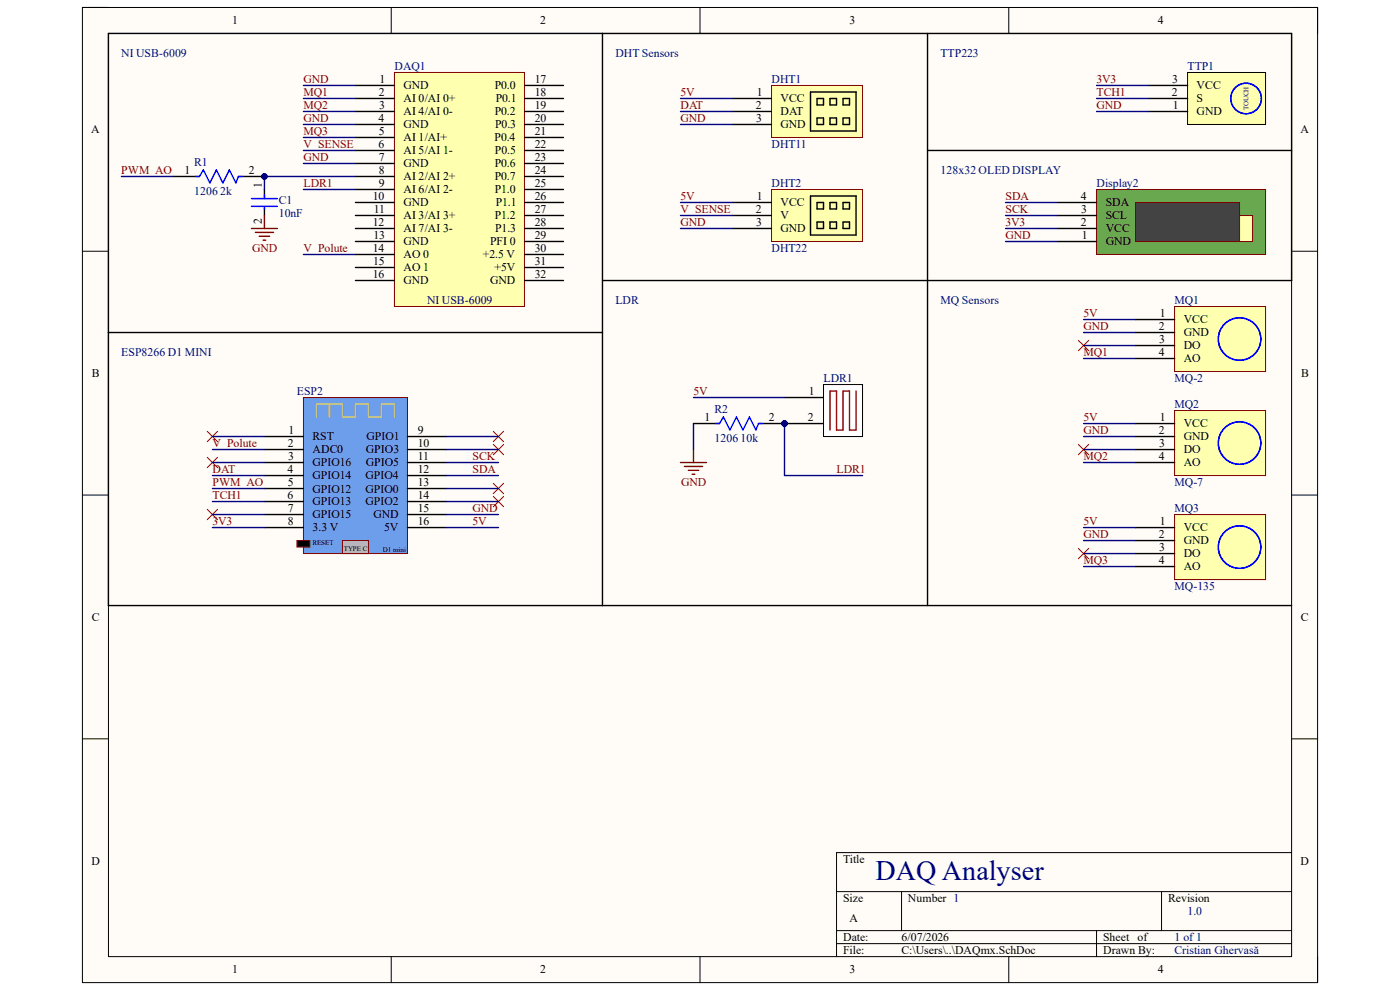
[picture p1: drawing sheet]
<svg xmlns="http://www.w3.org/2000/svg" width="297mm" height="210mm" viewBox="0 0 297 210" stroke-linecap="round" stroke-linejoin="round" font-family="sans-serif">
<path d="M17.5 1.6h262v206.8h-262z" fill-rule="evenodd" fill="#fffcf8"/>
<path d="M17.5 1.6h262v206.8h-262z" fill="none" stroke="#000" stroke-width=".21"/>
<path d="M23 7.1h251v195.8h-251z" fill-rule="evenodd" fill="#fffcf8"/>
<g fill="none" stroke="#000" stroke-width=".21">
<path d="M17.5 1.6h5.5M23 7.1h251v195.8h-251zM83 1.6v5.5M148.5 1.6v5.5M214 1.6v5.5M274 1.6h5.5v5.5M17.5 53.3h5.5M274 53.3h5.5M17.5 105h5.5M274 105h5.5M17.5 156.7h5.5M274 156.7h5.5"/>
<path d="M177.5 189.1h96.5M177.5 197.4h96.5M191.3 189.1v8.3M232.6 197.4v5.5M246.4 189.1v8.3M274 180.9h-96.5v22M83 202.9v5.5M148.5 202.9v5.5M177.5 200.2h96.5M214 202.9v5.5M279.5 202.9v5.5"/>
</g>
<path d="M249.2 65h19.3v13.8h-19.3z" fill-rule="evenodd" fill="#ffffb0"/>
<path d="M249.2 65h19.3v13.8h-19.3z" fill="none" stroke="#800000" stroke-width=".21"/>
<path d="M240.9 67.8h8.3M240.9 70.5h8.3M240.9 73.3h8.3M240.9 76.1h8.3" fill="none" stroke="#000" stroke-width=".3"/>
<circle cx="263" cy="71.9" r="4.5" fill="none" stroke="#00f" stroke-width=".3"/>
<path d="M249.2 87.1h19.3v13.8h-19.3z" fill-rule="evenodd" fill="#ffffb0"/>
<path d="M249.2 87.1h19.3v13.8h-19.3z" fill="none" stroke="#800000" stroke-width=".21"/>
<path d="M240.9 89.9h8.3M240.9 92.6h8.3M240.9 95.4h8.3M240.9 98.1h8.3" fill="none" stroke="#000" stroke-width=".3"/>
<circle cx="263" cy="94" r="4.5" fill="none" stroke="#00f" stroke-width=".3"/>
<path d="M249.2 109.2h19.3v13.7h-19.3z" fill-rule="evenodd" fill="#ffffb0"/>
<path d="M249.2 109.2h19.3v13.7h-19.3z" fill="none" stroke="#800000" stroke-width=".21"/>
<path d="M240.9 111.9h8.3M240.9 114.7h8.3M240.9 117.4h8.3M240.9 120.2h8.3" fill="none" stroke="#000" stroke-width=".3"/>
<circle cx="263" cy="116.1" r="4.5" fill="none" stroke="#00f" stroke-width=".3"/>
<path d="M64.4 84.3h22v33.1h-22z" fill-rule="evenodd" fill="#6d9eeb"/>
<path d="M64.4 84.3h22v33.1h-22zM63 114.7h2.8v1.4h-2.8z" fill="none" stroke="#800000" stroke-width=".21"/>
<g fill="none" stroke="#000" stroke-width=".3">
<path d="M56.1 92.6h8.3M56.1 95.4h8.3M56.1 98.1h8.3M86.4 92.6h8.3M86.4 95.4h8.3M86.4 98.1h8.3M56.1 100.9h8.3M56.1 103.6h8.3M56.1 106.4h8.3M56.1 109.2h8.3M56.1 111.9h8.3M86.4 100.9h8.3"/>
<path d="M86.4 103.6h8.3M86.4 106.4h8.3M86.4 109.2h8.3M86.4 111.9h8.3"/>
</g>
<path d="M67.1 88.5v-2.8h5.5v2.8h2.8v-2.8h2.8v2.8h2.7v-2.8h2.8v2.8M69.9 85.7v2.8" fill="none" stroke="#f1c232" stroke-width=".3"/>
<path d="M63 114.7h2.8v1.4h-2.8z" fill-rule="evenodd" fill="#000"/>
<path d="M72.6 114.7h5.6v2.7h-5.6z" fill-rule="evenodd" fill="#b7b7b7"/>
<path d="M72.6 114.7h5.6v2.7h-5.6z" fill="none" stroke="#800000" stroke-width=".21"/>
<circle cx="166.4" cy="89.8" r=".55" fill="#000080"/>
<circle cx="166.4" cy="89.8" r=".55" fill="none" stroke="#000080" stroke-width=".21"/>
<path d="M166.4 84.3h8.3M166.4 89.9h8.3" fill="none" stroke="#000" stroke-width=".3"/>
<circle cx="166.4" cy="89.8" r=".55" fill="#000080"/>
<circle cx="166.4" cy="89.8" r=".55" fill="none" stroke="#000080" stroke-width=".21"/>
<path d="M174.7 81.6h8.3v11h-8.3z" fill-rule="evenodd" fill="#fff"/>
<path d="M174.7 81.6h8.3v11h-8.3z" fill="none" stroke="#000" stroke-width=".21"/>
<path d="M181.6 83v8.2h-1.4v-8.2h-1.4v8.2h-1.3v-8.2h-1.4v8.2" fill="none" stroke="#980000" stroke-width=".3"/>
<path d="M232.6 40.2h35.9v13.8h-35.9z" fill-rule="evenodd" fill="#6aa84f"/>
<path d="M232.6 40.2h35.9v13.8h-35.9z" fill="none" stroke="#800000" stroke-width=".21"/>
<path d="M224.4 51.2h8.2M224.4 48.5h8.2M224.4 45.7h8.2M224.4 43h8.2" fill="none" stroke="#000" stroke-width=".3"/>
<path d="M240.9 43h22.1v8.2h-22.1z" fill-rule="evenodd" fill="#434343"/>
<path d="M240.9 43h22.1v8.2h-22.1z" fill="none" stroke="#800000" stroke-width=".21"/>
<path d="M263 45.7h2.7v5.5h-2.7z" fill-rule="evenodd" fill="#ffffb0"/>
<path d="M263 45.7h2.7v5.5h-2.7z" fill="none" stroke="#800000" stroke-width=".21"/>
<path d="M251.9 15.4h16.6v11h-16.6z" fill-rule="evenodd" fill="#ffffb0"/>
<path d="M251.9 15.4h16.6v11h-16.6z" fill="none" stroke="#000" stroke-width=".21"/>
<path d="M243.7 18.1h8.2M243.7 23.7h8.2M243.7 20.9h8.2" fill="none" stroke="#000" stroke-width=".3"/>
<circle cx="264.4" cy="20.9" r="3.2" fill="none" stroke="#00f" stroke-width=".3"/>
<path d="M163.7 18.1h19.3v11.1h-19.3z" fill-rule="evenodd" fill="#ffffb0"/>
<path d="M163.7 18.1h19.3v11.1h-19.3z" fill="none" stroke="#800000" stroke-width=".21"/>
<path d="M171.9 19.5h9.7v8.3h-9.7zM155.4 20.9h8.3M155.4 23.6h8.3M155.4 26.4h8.3M173.3 20.9h1.4v1.4h-1.4zM173.3 25h1.4v1.4h-1.4zM176.1 20.9h1.4v1.4h-1.4zM176.1 25h1.4v1.4h-1.4zM178.8 20.9h1.4v1.4h-1.4zM178.8 25h1.4v1.4h-1.4z" fill="none" stroke="#000" stroke-width=".3"/>
<path d="M163.7 40.2h19.3v11h-19.3z" fill-rule="evenodd" fill="#ffffb0"/>
<path d="M163.7 40.2h19.3v11h-19.3z" fill="none" stroke="#800000" stroke-width=".21"/>
<path d="M155.4 43h8.3M155.4 45.7h8.3M155.4 48.5h8.3M171.9 41.6h9.7v8.3h-9.7zM173.3 43h1.4v1.3h-1.4zM173.3 47.1h1.4v1.4h-1.4zM176.1 43h1.4v1.3h-1.4zM176.1 47.1h1.4v1.4h-1.4zM178.8 43h1.4v1.3h-1.4zM178.8 47.1h1.4v1.4h-1.4z" fill="none" stroke="#000" stroke-width=".3"/>
<path d="M228.8 72.2l2.2 2.2M231 72.2l-2.2 2.2M228.8 94.3l2.2 2.2M231 94.3l-2.2 2.2M228.8 116.3l2.2 2.2M231 116.3l-2.2 2.2" fill="none" stroke="#f00" stroke-width=".21"/>
<circle cx="166.4" cy="89.8" r=".55" fill="#000080"/>
<circle cx="166.4" cy="89.8" r=".55" fill="none" stroke="#000080" stroke-width=".21"/>
<path d="M147.1 89.8h5.5M160.9 89.8h5.5" fill="none" stroke="#000" stroke-width=".3"/>
<circle cx="166.4" cy="89.8" r=".55" fill="#000080"/>
<circle cx="166.4" cy="89.8" r=".55" fill="none" stroke="#000080" stroke-width=".21"/>
<path d="M151.8 89.8h.8l.9-1.3 1.4 2.7 1.3-2.7 1.4 2.7 1.4-2.7 1.4 2.7 .5-1.4h.8" fill="none" stroke="#00f" stroke-width=".3"/>
<circle cx="56.1" cy="37.4" r=".55" fill="#000080"/>
<circle cx="56.1" cy="37.4" r=".55" fill="none" stroke="#000080" stroke-width=".21"/>
<path d="M36.8 37.4h5.5M50.6 37.4h5.5" fill="none" stroke="#000" stroke-width=".3"/>
<circle cx="56.1" cy="37.4" r=".55" fill="#000080"/>
<circle cx="56.1" cy="37.4" r=".55" fill="none" stroke="#000080" stroke-width=".21"/>
<path d="M41.5 37.4h.8l.8-1.3 1.4 2.7 1.4-2.7 1.4 2.7 1.4-2.7 1.3 2.7 .6-1.4h.8M53.3 42.1h5.6M53.3 43.8h5.6M56.1 41.3v.8M56.1 44.1v.2" fill="none" stroke="#00f" stroke-width=".3"/>
<path d="M56.1 40.2v1.9M56.1 44.1v1.6" fill="none" stroke="#000" stroke-width=".3"/>
<path d="M53.3 48.5h5.6M54.2 49.3h3.8M55 50.1h2.2M55.8 51h.6M56.1 45.7v2.8M144.4 98.1h5.5M145.2 98.9h3.9M146 99.8h2.2M147.1 95.4v2.7M146.8 100.6h.6" fill="none" stroke="#800000" stroke-width=".3"/>
<g fill="none" stroke="#f00" stroke-width=".21">
<path d="M44 91.5l2.2 2.2M44 97l2.2 2.2M46.2 91.5l-2.2 2.2M46.2 97l-2.2 2.2M104.6 94.3l2.3 2.2M104.6 91.5l2.3 2.2M106.9 94.3l-2.3 2.2M106.9 91.5l-2.3 2.2M44 108.1l2.2 2.2M46.2 108.1l-2.2 2.2M104.6 105.3l2.3 2.2M104.6 102.5l2.3 2.2"/>
<path d="M106.9 105.3l-2.3 2.2M106.9 102.5l-2.3 2.2"/>
</g>
<path d="M83.7 15.4h27.6v49.6h-27.6z" fill-rule="evenodd" fill="#ffffb0"/>
<path d="M83.7 15.4h27.6v49.6h-27.6z" fill="none" stroke="#800000" stroke-width=".21"/>
<g fill="none" stroke="#000" stroke-width=".3">
<path d="M75.4 18.1h8.3M111.3 18.1h8.2M127.8 7.1v121.4M196.8 7.1v121.4M75.4 20.9h8.3M75.4 23.6h8.3M75.4 26.4h8.3M75.4 29.2h8.3M75.4 31.9h8.3M75.4 34.7h8.3M75.4 37.4h8.3M111.3 20.9h8.2"/>
<path d="M111.3 23.6h8.2M111.3 26.4h8.2M111.3 29.2h8.2M111.3 31.9h8.2M111.3 34.7h8.2M111.3 37.4h8.2M196.8 31.9h77.2M75.4 40.2h8.3M75.4 43h8.3M75.4 45.7h8.3M75.4 48.5h8.3M75.4 51.2h8.3"/>
<path d="M75.4 54h8.3M75.4 56.7h8.3M75.4 59.5h8.3M111.3 40.2h8.2M111.3 43h8.2M111.3 45.7h8.2M111.3 48.5h8.2M111.3 51.2h8.2M111.3 54h8.2M111.3 56.7h8.2M111.3 59.5h8.2M127.8 59.5h146.2v-52.4h-251v121.4h251"/>
<path d="M23 70.5h104.8"/>
</g>
<g fill="none" stroke="#000080" stroke-width=".3">
<path d="M64.4 18.1h11M232.6 18.1h11.1M64.4 20.9h11M64.4 23.6h11M64.4 26.4h11M64.4 31.9h11M64.4 29.2h11M64.4 34.7h11M144.4 20.9h11M144.4 23.6h11M144.4 26.4h11M232.6 20.9h11.1"/>
<path d="M232.6 23.7h11.1M64.4 40.2h11M64.4 54h11M144.4 43h11M144.4 45.7h11M144.4 48.5h11M213.3 43h11.1M213.3 45.7h11.1M213.3 48.5h11.1M213.3 51.2h11.1M229.9 67.8h11M229.9 70.5h11"/>
<path d="M229.9 73.3h11M229.9 76.1h11M45.1 98.1h11M45.1 95.4h11M45.1 92.6h11M94.7 98.1h11M94.7 95.4h11M94.7 92.6h11M147.1 89.8v5.6M166.4 89.9v11h16.6M229.9 98.1h11M229.9 95.4h11"/>
<path d="M229.9 92.6h11M229.9 89.9h11M45.1 111.9h11M45.1 109.2h11M45.1 106.4h11M45.1 103.6h11M45.1 100.9h11M94.7 111.9h11M94.7 109.2h11M94.7 106.4h11M94.7 103.6h11M94.7 100.9h11"/>
<path d="M229.9 111.9h11M229.9 117.4h11M229.9 114.7h11M229.9 120.2h11"/>
</g>
<circle cx="166.4" cy="89.8" r=".55" fill="#000080"/>
<circle cx="166.4" cy="89.8" r=".55" fill="none" stroke="#000080" stroke-width=".21"/>
<path d="M25.8 37.4h11M56.1 37.4h19.3M147.1 84.3h19.3" fill="none" stroke="#000080" stroke-width=".3"/>
<circle cx="56.1" cy="37.4" r=".55" fill="#000080"/>
<circle cx="56.1" cy="37.4" r=".55" fill="none" stroke="#000080" stroke-width=".21"/>
<path d="M56.1 37.4v2.8" fill="none" stroke="#000080" stroke-width=".3"/>
<circle cx="56.1" cy="37.4" r=".55" fill="#000080"/>
<circle cx="56.1" cy="37.4" r=".55" fill="none" stroke="#000080" stroke-width=".21"/>
<text font-size="6" fill="#000080" x="185.8" y="186.7">DAQ Analyser</text>
<g font-size="2.5">
<text x="49.3" y="5.2">1</text>
<text x="114.6" y="5.2">2</text>
<text x="180.2" y="5.2">3</text>
<text x="245.6" y="5.2">4</text>
<text x="80.5" y="17.6">1</text>
<text x="113.5" y="17.6">17</text>
<text x="248.7" y="17.6">3</text>
<text x="80.3" y="20.3">2</text>
<text x="80.4" y="23.1">3</text>
<text x="85.6" y="19">GND</text>
<text x="85.6" y="21.7">AI 0/AI 0+</text>
<text x="104.9" y="19">P0.0</text>
<text x="105.2" y="21.7">P0.1</text>
<text x="113.5" y="20.3">18</text>
<text x="113.5" y="23.1">19</text>
<text x="160.3" y="23.1">2</text>
<text x="160.5" y="20.3">1</text>
<text x="165.6" y="21.7">VCC</text>
<text x="248.6" y="20.3">2</text>
<text x="248.8" y="23.1">1</text>
<text x="253.9" y="21.7">S</text>
<text x="253.9" y="19">VCC</text>
<text x="19.3" y="28.3">A</text>
<text x="80.3" y="25.9">4</text>
<text x="80.4" y="28.6">5</text>
<text x="85.6" y="24.5">AI 4/AI 0-</text>
<text x="85.6" y="27.2">GND</text>
<text x="85.6" y="30">AI 1/AI+</text>
<text x="104.9" y="30">P0.4</text>
<text x="104.9" y="24.5">P0.2</text>
<text x="105" y="27.2">P0.3</text>
<text x="113.5" y="25.9">20</text>
<text x="113.5" y="28.6">21</text>
<text x="160.4" y="25.9">3</text>
<text x="165.6" y="24.5">DAT</text>
<text x="165.6" y="27.2">GND</text>
<text x="253.9" y="24.5">GND</text>
<text x="275.9" y="28.3">A</text>
<text x="80.3" y="31.4">6</text>
<text x="80.3" y="34.1">7</text>
<text x="85.6" y="32.7">AI 5/AI 1-</text>
<text x="85.6" y="35.5">GND</text>
<text x="104.9" y="35.5">P0.6</text>
<text x="105" y="32.7">P0.5</text>
<text x="113.5" y="31.4">22</text>
<text x="113.5" y="34.1">23</text>
<text x="39.2" y="36.9">1</text>
<text x="52.8" y="36.9">2</text>
<text x="55.5" y="39.9" transform="rotate(-90 55.5 39.9)">1</text>
<text x="80.3" y="39.6">9</text>
<text x="80.4" y="36.9">8</text>
<text x="85.6" y="38.3">AI 2/AI 2+</text>
<text x="85.6" y="41">AI 6/AI 2-</text>
<text x="104.9" y="38.3">P0.7</text>
<text x="104.9" y="41">P1.0</text>
<text x="113.5" y="36.9">24</text>
<text x="113.5" y="39.6">25</text>
<text x="55.5" y="47.4" transform="rotate(-90 55.5 47.4)">2</text>
<text x="79.1" y="42.4">10</text>
<text x="79.1" y="47.9">12</text>
<text x="79.3" y="45.2">11</text>
<text x="85.6" y="43.8">GND</text>
<text x="85.6" y="46.5">AI 3/AI 3+</text>
<text x="104.9" y="46.5">P1.2</text>
<text x="105.2" y="43.8">P1.1</text>
<text x="113.5" y="42.4">26</text>
<text x="113.5" y="45.2">27</text>
<text x="113.5" y="47.9">28</text>
<text x="160.3" y="45.2">2</text>
<text x="160.4" y="47.9">3</text>
<text x="160.5" y="42.4">1</text>
<text x="165.6" y="43.8">VCC</text>
<text x="165.6" y="46.5">V</text>
<text x="229.3" y="47.9">2</text>
<text x="229.3" y="42.4">4</text>
<text x="229.4" y="45.2">3</text>
<text x="234.6" y="46.5">SCL</text>
<text x="234.6" y="43.8">SDA</text>
<text x="79.1" y="53.4">14</text>
<text x="79.2" y="50.7">13</text>
<text x="85.6" y="49.3">AI 7/AI 3-</text>
<text x="85.6" y="52.1">GND</text>
<text x="104" y="52.1">PFI 0</text>
<text x="105" y="49.3">P1.3</text>
<text x="113.5" y="50.7">29</text>
<text x="113.5" y="53.4">30</text>
<text x="165.6" y="49.3">GND</text>
<text x="229.5" y="50.7">1</text>
<text x="234.6" y="52.1">GND</text>
<text x="234.6" y="49.3">VCC</text>
<text x="79.1" y="58.9">16</text>
<text x="79.2" y="56.2">15</text>
<text x="85.6" y="54.8">AO 0</text>
<text x="85.6" y="57.6">AO 1</text>
<text x="102.4" y="54.8">+2.5 V</text>
<text x="104.9" y="57.6">+5V</text>
<text x="113.5" y="56.2">31</text>
<text x="113.5" y="58.9">32</text>
<text x="85.6" y="60.3">GND</text>
<text x="104" y="60.3">GND</text>
<text x="245.8" y="70">2</text>
<text x="246" y="67.2">1</text>
<text x="251.1" y="68.6">VCC</text>
<text x="251.1" y="71.4">GND</text>
<text x="245.8" y="75.5">4</text>
<text x="245.9" y="72.7">3</text>
<text x="251.1" y="74.1">DO</text>
<text x="251.1" y="76.9">AO</text>
<text x="19.5" y="80">B</text>
<text x="171.6" y="83.8">1</text>
<text x="276" y="80">B</text>
<text x="149.5" y="89.3">1</text>
<text x="163.1" y="89.3">2</text>
<text x="171.4" y="89.3">2</text>
<text x="246" y="89.3">1</text>
<text x="61" y="94.8">2</text>
<text x="61.2" y="92">1</text>
<text x="66.3" y="93.4">RST</text>
<text x="77.8" y="93.4">GPIO1</text>
<text x="88.6" y="92">9</text>
<text x="88.6" y="94.8">10</text>
<text x="245.8" y="92">2</text>
<text x="245.9" y="94.8">3</text>
<text x="251.1" y="90.7">VCC</text>
<text x="251.1" y="93.4">GND</text>
<text x="61" y="100.3">4</text>
<text x="61.1" y="97.6">3</text>
<text x="66.3" y="96.2">ADC0</text>
<text x="66.3" y="98.9">GPIO16</text>
<text x="66.3" y="101.7">GPIO14</text>
<text x="77.6" y="101.7">GPIO4</text>
<text x="77.6" y="98.9">GPIO5</text>
<text x="77.6" y="96.2">GPIO3</text>
<text x="88.6" y="97.6">11</text>
<text x="88.6" y="100.3">12</text>
<text x="245.8" y="97.6">4</text>
<text x="251.1" y="96.2">DO</text>
<text x="251.1" y="98.9">AO</text>
<text x="61" y="105.8">6</text>
<text x="61.1" y="103.1">5</text>
<text x="66.3" y="104.5">GPIO12</text>
<text x="66.3" y="107.2">GPIO13</text>
<text x="77.6" y="104.5">GPIO0</text>
<text x="77.6" y="107.2">GPIO2</text>
<text x="88.6" y="103.1">13</text>
<text x="88.6" y="105.8">14</text>
<text x="61" y="108.6">7</text>
<text x="61" y="111.3">8</text>
<text x="66.3" y="110">GPIO15</text>
<text x="66.3" y="112.7">3.3 V</text>
<text x="79.2" y="110">GND</text>
<text x="81.5" y="112.7">5V</text>
<text x="88.6" y="108.6">15</text>
<text x="88.6" y="111.3">16</text>
<text x="246" y="111.3">1</text>
<text x="251.1" y="112.7">VCC</text>
<text x="245.8" y="114.1">2</text>
<text x="245.8" y="119.6">4</text>
<text x="245.9" y="116.9">3</text>
<text x="251.1" y="115.5">GND</text>
<text x="251.1" y="118.2">DO</text>
<text x="251.1" y="121">AO</text>
<text x="19.5" y="131.7">C</text>
<text x="276" y="131.7">C</text>
<text x="19.4" y="183.4">D</text>
<text x="178.9" y="183">Title</text>
<text x="275.9" y="183.4">D</text>
<text x="178.9" y="191.3">Size</text>
<text x="192.6" y="191.3">Number 1</text>
<text x="247.8" y="191.3">Revision</text>
<text x="180.2" y="195.5">A</text>
<text x="178.9" y="199.6">Date:</text>
<text x="178.9" y="202.4">File:</text>
<text x="191.3" y="199.6">6/07/2026</text>
<text x="191.3" y="202.4">C:\Users\..\DAQmx.SchDoc</text>
<text x="234" y="202.4">Drawn By:</text>
<text x="234" y="199.6">Sheet</text>
<text x="241.4" y="199.6">of</text>
<text x="49.3" y="206.5">1</text>
<text x="114.6" y="206.5">2</text>
<text x="180.2" y="206.5">3</text>
<text x="245.6" y="206.5">4</text>
</g>
<g font-size="2.5" fill="#000080">
<text x="25.7" y="12.1">NI USB-6009</text>
<text x="83.7" y="14.8">DAQ1</text>
<text x="130.6" y="12.1">DHT Sensors</text>
<text x="163.7" y="17.6">DHT1</text>
<text x="199.5" y="12.1">TTP223</text>
<text x="251.9" y="14.8">TTP1</text>
<text x="41.2" y="35.2">R1</text>
<text x="163.7" y="31.4">DHT11</text>
<text x="41.2" y="41.3">1206 2k</text>
<text x="163.7" y="39.6">DHT2</text>
<text x="199.5" y="36.9">128x32 OLED DISPLAY</text>
<text x="232.6" y="39.6">Display2</text>
<text x="59.1" y="43.2">C1</text>
<text x="59.1" y="46">10nF</text>
<text x="163.7" y="53.4">DHT22</text>
<text x="90.6" y="64.5">NI USB-6009</text>
<text x="130.6" y="64.5">LDR</text>
<text x="199.5" y="64.5">MQ Sensors</text>
<text x="249.2" y="64.5">MQ1</text>
<text x="25.7" y="75.5">ESP8266 D1 MINI</text>
<text x="63" y="83.8">ESP2</text>
<text x="174.7" y="81">LDR1</text>
<text x="249.2" y="81">MQ-2</text>
<text x="151.6" y="87.6">R2</text>
<text x="249.2" y="86.5">MQ2</text>
<text x="151.6" y="93.7">1206 10k</text>
<text x="249.2" y="103.1">MQ-7</text>
<text x="249.2" y="108.6">MQ3</text>
<text x="249.2" y="125.1">MQ-135</text>
<text x="251.9" y="194.1">1.0</text>
<text x="249.2" y="199.6">1 of 1</text>
<text x="249.2" y="202.4">Cristian Ghervasă</text>
</g>
<g font-size="2.5" fill="#800000">
<text x="64.4" y="17.6">GND</text>
<text x="232.6" y="17.6">3V3</text>
<text x="64.4" y="20.3">MQ1</text>
<text x="64.4" y="23.1">MQ2</text>
<text x="144.4" y="20.3">5V</text>
<text x="144.4" y="23.1">DAT</text>
<text x="232.6" y="23.1">GND</text>
<text x="232.6" y="20.3">TCH1</text>
<text x="64.4" y="28.6">MQ3</text>
<text x="64.4" y="25.9">GND</text>
<text x="144.4" y="25.9">GND</text>
<text x="64.4" y="31.4">V_SENSE</text>
<text x="64.4" y="34.1">GND</text>
<text x="25.7" y="36.9">PWM_AO</text>
<text x="64.4" y="39.6">LDR1</text>
<text x="144.4" y="42.4">5V</text>
<text x="144.4" y="47.9">GND</text>
<text x="144.4" y="45.2">V_SENSE</text>
<text x="213.3" y="45.2">SCK</text>
<text x="213.3" y="47.9">3V3</text>
<text x="213.3" y="42.4">SDA</text>
<text x="53.5" y="53.4">GND</text>
<text x="64.4" y="53.4">V_Polute</text>
<text x="213.3" y="50.7">GND</text>
<text x="229.9" y="67.2">5V</text>
<text x="229.9" y="70">GND</text>
<text x="229.9" y="75.5">MQ1</text>
<text x="147.1" y="83.8">5V</text>
<text x="229.9" y="89.3">5V</text>
<text x="45.1" y="94.8">V_Polute</text>
<text x="229.9" y="92">GND</text>
<text x="45.1" y="100.3">DAT</text>
<text x="100.2" y="97.6">SCK</text>
<text x="100.2" y="100.3">SDA</text>
<text x="177.5" y="100.3">LDR1</text>
<text x="229.9" y="97.6">MQ2</text>
<text x="45.1" y="105.8">TCH1</text>
<text x="45.1" y="103.1">PWM_AO</text>
<text x="144.5" y="103.1">GND</text>
<text x="45.1" y="111.3">3V3</text>
<text x="100.2" y="111.3">5V</text>
<text x="100.2" y="108.6">GND</text>
<text x="229.9" y="111.3">5V</text>
<text x="229.9" y="114.1">GND</text>
<text x="229.9" y="119.6">MQ3</text>
</g>
<text font-size="1.5" fill="#000080" x="264.8" y="23.4" transform="rotate(-90 264.8 23.4)">TOUCH</text>
<g font-size="1.5">
<text x="66.3" y="115.7">RESET</text>
<text x="72.9" y="116.8">TYPE C</text>
<text x="81.2" y="117.1">D1 mini</text>
</g>
</svg>
